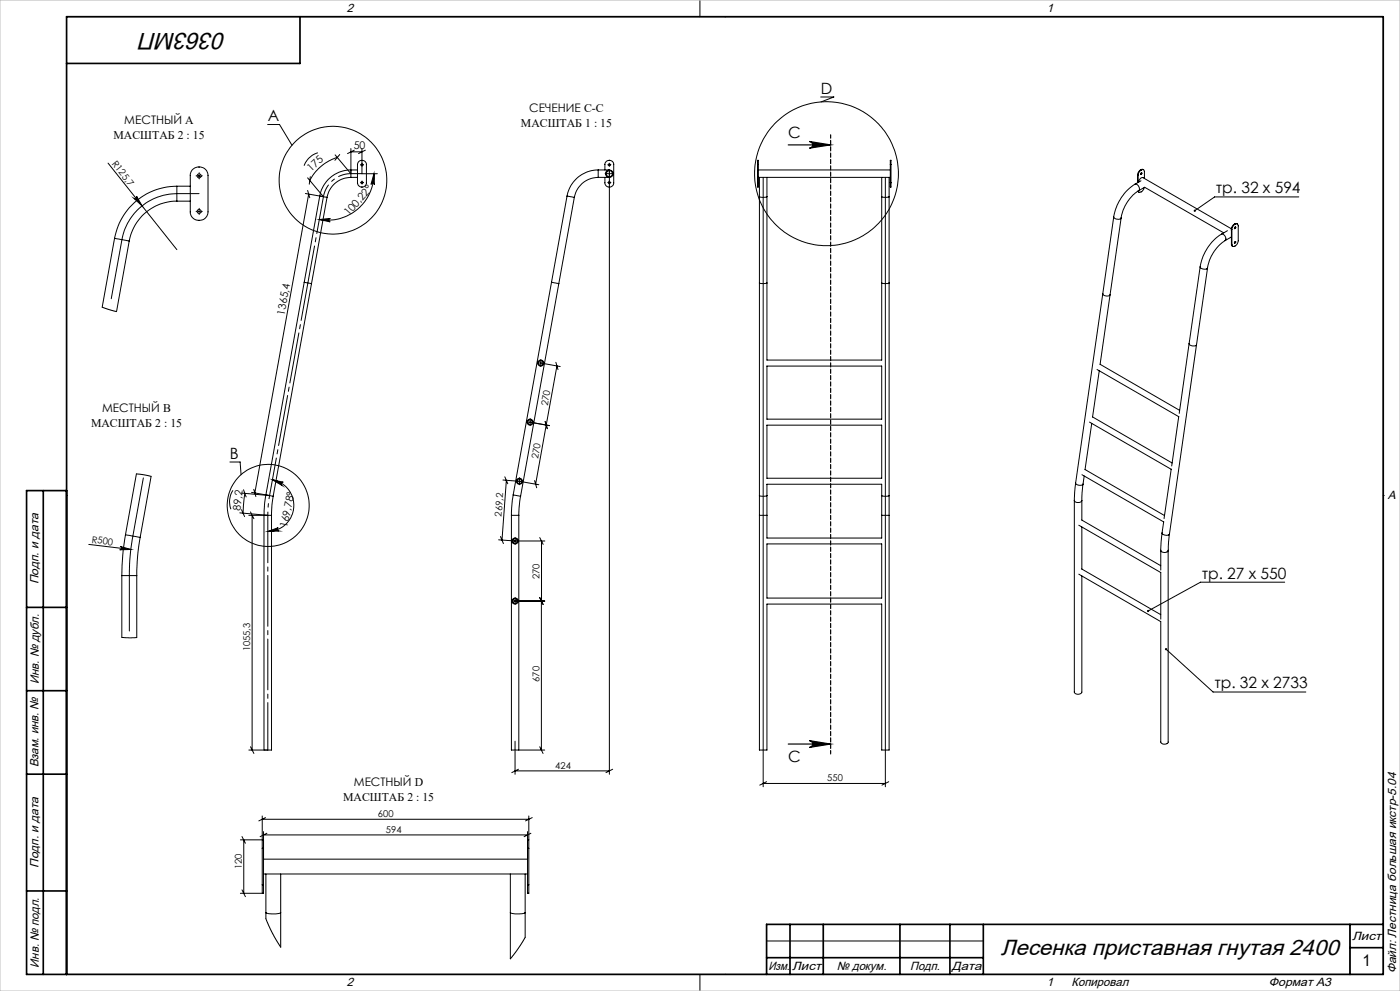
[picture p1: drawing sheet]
<svg xmlns="http://www.w3.org/2000/svg" width="420mm" height="297mm" viewBox="0 0 420 297" stroke-linecap="round" stroke-linejoin="round" font-family="sans-serif">
<g fill="none" stroke="#000" stroke-width=".3">
<path d="M20 5h395v287h-395zM210 0v5M217.5 5h.1M80.3 37.3h3.6l3.7 6.2M246.2 29.1h4l-3.9 1.4M32.4 48.9l20.7 25.9M40.2 59.4a.5 .5 0 0 0 .7 .1 .5 .5 0 0 0 .1-.7l1.6 2.9zM53.1 55.8a19 19 0 0 0-18.7 15.6M53.1 58v2.3M53.1 55.8v2.2M53.1 58h6.6M53.1 55.8h4"/>
<path d="M53.1 58a16.8 16.8 0 0 0-16.5 13.8M57.7 50.9a2.72 2.72 0 0 1 2.9-.7 2.72 2.72 0 0 1 1.8 2.4v10.9a2.67 2.67 0 0 1-2.7 2.5 2.67 2.67 0 0 1-2.6-2.5v-11.3zM59.4 52.7h.7M59.7 52.4v.7M91.6 58l5.4 .9M92.3 53.3l4.7 5.6M92.3 57.1l.6 2.2M92.6 58.2l-16.2 89.5M93.1 52.9l-.3 2.3M95.4 45.8a6.4 6.4 0 0 0-4.2 3.9M95.9 58.8l1.1 .1M95.9 58.8l-4.6 25.8"/>
<path d="M97 58.9l1.1 .3M98.1 59.2l-16.1 89.5M100.5 46.4l4.8 5.7M101.2 47.2a14.1 14.1 0 0 0-8.3 6.9M101.9 46.3l-1.4 1.7M105.3 53.2a7.3 7.3 0 0 0-7.2 6M105.3 50.9a9.5 9.5 0 0 0-9.4 7.9M105.3 52.1v1.1M105.3 50.9v1.2M105.3 44.5v7.6M105.3 45.5h3.3M105.3 53.2h1.9"/>
<path d="M105.3 50.9h1.9M106.3 45l-2.1 1M107.7 48.4a1.35 1.35 0 0 1 1.4-.2 1.35 1.35 0 0 1 .8 1.1v5.5a1.34 1.34 0 0 1-1.3 1.3 1.34 1.34 0 0 1-1.4-1.3v-5.5zM108.4 49.4h.4M108.4 54.7h.4M108.6 44.5v7.6h4.6M108.6 54.6v.3M109.6 45l-2 1M112.2 52.1l.1 3.3a.52 .52 0 0 0-.4-.5 .52 .52 0 0 0-.6 .4zM112.2 52.1a13.9 13.9 0 0 1-16.4 13.7M170.1 58.8l2.2 .4M170.1 58.8l-4.6 25.8"/>
<path d="M172.3 59.2l-16.1 89.5M179.5 53.2a7.3 7.3 0 0 0-7.2 6M179.5 50.9a9.5 9.5 0 0 0-9.4 7.9M179.5 50.9v2.3M179.5 53.2h3.3M179.5 50.9h3.3M181.5 50.9v-1.6a1.32 1.32 0 0 1 1.3-1.3 1.32 1.32 0 0 1 1.3 1.3v5.5a1.32 1.32 0 0 1-1.3 1.3 1.32 1.32 0 0 1-1.3-1.3v-1.6M182.6 51l-.9 .9M182.6 52.1h.4M182.6 49.4h.4M182.6 54.7h.4M182.8 53.3v178.8"/>
<path d="M182.8 49.2v.4M182.8 51.9v.3M182.8 51.1v1.9l-.2 .2M183.9 51.9l-.2 .2M227.3 54.8v1.3h.2v-1.3M227.3 49.3v-1.3h.2v1.3M227.3 49.3h.2M227.3 54.8h.2M227.3 49.3v5.5M227.5 53.2h39.6M227.5 50.9h39.6M227.5 49.3v5.5"/>
<path d="M227.8 53.2v5.7M227.8 58.9l.9 .3 1.4-.3M227.8 58.9v89.6M229 53.2v182.6M230.1 53.2v5.7M230.1 58.9v49h34.4v-49M264.5 53.2v5.7M264.5 58.9l.9 .3 1.3-.3M265.6 53.2v182.6M266.7 53.2v5.7M266.7 58.9v89.6M267.1 54.8v1.3h.2v-1.3"/>
<path d="M267.1 49.3v-1.3h.2v1.3M267.1 49.3h.2M267.1 54.8h.2M267.1 49.3v5.5M267.3 49.3v5.5M340.5 55.2a14.3 14.3 0 0 0-6.4 9.8M340.5 55.2a1.29 1.29 0 0 1 1.1 1.9M341.3 52.5h.1M341.3 52.5v2.2M341.4 57.3l.3 .3M341.4 52.5v2.2M341.6 57.1a12.1 12.1 0 0 0-5.3 8.2"/>
<path d="M341.6 54.6a1.29 1.29 0 0 1 1.3-1.3l26.5 15.3M341.6 57.1l1.8-1 23.7 13.7M342.2 50.9l-.7 .7-.2 .9M342.2 50.9l.1 .1M342.3 50.8l.7 .1M342.3 50.8l.1 .1M342.3 50.8l-.1 .1M342.3 54.2l-1.8 1M342.3 51l-.6 .6-.3 .9M342.3 51.8a.24 .24 0 0 1 .2 .3 .24 .24 0 0 1-.3 .1zM342.4 50.9l.6-.1 .3 .4v2.3M342.4 50.9l-.1 .1"/>
<path d="M342.4 51.8l-.2 .4M343.3 56.2a1.32 1.32 0 0 1-1.7 1.3l-.1-.2M389.6 59h-25.2l-6 4.1M34.4 71.4l-3.7 20.7 4.2 1.3 3.9-21.2M34.4 71.4l2.2 .4M36.6 71.8l2.2 .4M36.6 71.8l-3.2 17.7M53.1 60.3a14.5 14.5 0 0 0-14.3 11.9M53.1 60.3h4M59.4 63.4h.7M59.7 63v.7M95.8 65.8l3.3-.3a.51 .51 0 0 0-.5 .5 .51 .51 0 0 0 .5 .5z"/>
<path d="M334.1 65a1.49 1.49 0 0 0 2.2 .3M334.1 65l-11.4 79.8M336.3 65.3l-6.3 43.9 23.9 13.8M360 80a1.47 1.47 0 0 0 2.3 .3M360 80l-3.3 23M366.4 70.2a14.2 14.2 0 0 0-6.4 9.8M366.4 70.2a1.32 1.32 0 0 1 1.3 1.7l-.2 .2M367.5 72.1a12.3 12.3 0 0 0-5.2 8.2M368.2 69.1l-1.8 1.1M369.3 68.9h.1M369.4 73.2l.4 .6M369.4 71.1l-1.9 1"/>
<path d="M369.4 68.7l.2 .1M369.4 73.2h.2M369.4 68.7v4.5M369.6 68.8v4.4M370.3 67.2l-.7 .7-.2 .8M370.3 67.2h.2M370.4 72.5l.1-.1a.24 .24 0 0 1 .2 .4 .24 .24 0 0 1-.4 0zM370.4 67.1h.8M370.4 67.1l.2 .1M370.4 67.1l-.1 .1M370.5 67.2l-.7 .8-.2 .8M370.6 67.2l.6-.1 .3 .6v4.5a1.33 1.33 0 0 1-1.9 1.4v-.4"/>
<path d="M370.6 67.2h-.1M370.6 68l-.3 .5M370.6 72.4l-.3 .4M91.3 84.6l2.2 .4M91.3 84.6l-11.5 63.7M165.5 84.6l2.1 .4M165.5 84.6l-11.5 63.7M227.8 84.8l1.2 .2 1.1-.2M264.5 84.8l1.1 .2 1.1-.2M330.8 88a1.41 1.41 0 0 0 2.2 .3M362.3 80.3l-3.3 23M162.1 108.8h.3"/>
<path d="M162.2 109.5l-.2 .2M162.2 108.8l5.9 1.1M162.2 108.7v.3M163.1 108.6l-.2 .2M166.8 108.6l.6 2.2M167.1 109.7l-6.4 35.4M230 109.7h34.5v16l-34.4-.1v-15.9M329.1 110.7l24.5 14.2M329.8 111.1l-2 13.9 23.8 13.7M356.7 103a1.47 1.47 0 0 0 2.3 .3M356.7 103l-2.9 20.9M359 103.3l-8.2 56.8"/>
<path d="M69 138.5h3l.3 3.8M158.4 126.8l-.2 .2M158.9 126.5h.3M159 126.5l5.9 1.1M159 126.4v.3M159.5 125.7l-.2 .2M163.5 126.3l.7 2.2M230 127.4h34.5v16M230.1 127.4v16M326.8 126.5l24.6 14.1M327.5 126.9l-2 13.9M353.6 124.8l-2.1 14.9"/>
<path d="M20 148.5h.1M43 143.2l-3.1 17.5M69.9 147a6.2 6.2 0 0 0-.6 5.6M71.9 153.7l8.4 .7M72.5 147.8l8.4 .7M72.5 152.7l.9 2.1M73.1 146.8l.7 2.1M73.4 147.9l-.5 5.9M74.6 154.4h5.7M75.1 153.4l1.1 2.1M75.5 147.6l5.4 .9M75.6 154.4v70.4"/>
<path d="M76.1 146.6l.7 2.2M79.2 154.4v70.4h1.1M79.2 154.4h1.1M79.8 148.3l-.6 6.1M79.8 148.3l1.1 .2M80.3 154.4h1.2M80.3 159.3l3.2-1.2a.51 .51 0 0 0-.4 .6 .51 .51 0 0 0 .6 .4zM80.9 148.5l1.1 .2M81.5 154.4v70.4h-1.2M81.7 143.8l3.3 .7a.52 .52 0 0 0-.7 .3 .52 .52 0 0 0 .3 .7zM81.7 143.8a7.8 7.8 0 0 1 6.4 8.4 7.8 7.8 0 0 1-7.8 7.1M82 148.7l-.5 5.7"/>
<path d="M150.9 143.9l4.9 .3 5.8 1.1M151.4 142.9l.9 2.1M151.9 144l-1.3 17.9M153.4 154.4v70.4h2.2M153.4 154.4h2.2M154 148.3l-.6 6.1M154 148.3l2.2 .4M155.6 154.4v70.4M155.7 144.2h.3M155.8 144.1v.3M156 144.9l-.2 .2M156.2 148.7l-.6 5.7"/>
<path d="M156.7 144.2l-.2 .2M160.4 144l.6 2.2M227.8 148.5v5.9M227.8 154.4v70.4h2.3v-43.8h34.4v43.8h2.2v-70.4M227.8 148.5l.7 .2 1.6-.2M227.8 154.4h2.3M230 145.1h34.5v3.4M230.1 148.5v5.9M230.1 154.4v6.9h34.4v-6.9M230.1 143.3h34.4M230.1 145.1v3.4M264.5 148.5v5.9"/>
<path d="M264.5 148.5l.8 .2 1.4-.2M264.5 154.4h2.2M266.7 148.5v5.9M322.3 150v57.4a1.32 1.32 0 0 0 2.3 0v-34.8M322.3 150a1.32 1.32 0 0 0 2.3 0M322.7 144.8l-.4 5.2M322.7 144.8a1.52 1.52 0 0 0 2.2 .3M323.6 157.4l24.6 14.2M324.6 150v5.9l23.6 13.6M324.6 157.9v12.7l23.6 13.6M324.6 142.3l24.5 14.1M324.9 145.1l-.3 4.9"/>
<path d="M325.3 142.7l-.4 2.4M325.5 140.7l23.9 13.8M348.6 159.7l-.4 5.2M348.6 159.7a1.47 1.47 0 0 0 2.2 .4M349.1 156.3l-.5 3.4M351.4 140.6l-2.2 14.8M415 148.5h.1M26.6 163.2l12.7 1.5M36 163.8l3.3 .9-3.4 .1a.51 .51 0 0 0 .6-.5 .51 .51 0 0 0-.5-.5zM36.5 172.5v18.5l2.1 .2 2.4-.1v-18.6M36.5 172.5h2.3M37.6 160.3l3.3-18.3 2.6 .3 1.8 .5-3.2 18.2"/>
<path d="M37.6 160.3a71.4 71.4 0 0 0-1.1 12.2M37.6 160.3l2.3 .4M38.8 172.5v16.6M38.8 172.5h2.2M39.9 160.7l-.8 5.8-.3 6M39.9 160.7l2.2 .3M42.1 161a62.6 62.6 0 0 0-1.1 11.5M149.6 161.8l4.9 .3M150.1 160.8l.9 2.1M154 162.6l-.1 .1M154.5 162v.3M154.5 180v.3"/>
<path d="M155.1 179.5l-.1 .1M155.2 161.5l-.2 .1M161.9 161.1l1 2.1M162.5 162.1l-.1 62.7M163.4 162.1h-9M230.1 163h34.4v16.2h-34.4zM348.2 164.9a1.25 1.25 0 0 0 2.2 0M348.2 164.9v5.9M348.2 171.6v14M350.4 164.9v57.5a1.29 1.29 0 0 1-2.2 0v-36.1l-24.6-14.2M350.8 160.1l-.4 4.8M385.4 174.5h-25.2l-15.8 8.6"/>
<path d="M154 180.6l-.2 .1M162.9 181.1l-1-2 1 2M163.4 180.1h-9M349.8 194.6l14.1 12.8h27.9M74.6 224.8h5.7M75.1 223.8l1.1 2M154.5 222.1v10M154.5 231h28.3M155.5 230.5l-2 1.1M155.6 224.8h7.8M161.9 223.8l1 2M183.8 230.5l-2 1.1"/>
<path d="M229 234.8h36.6M230 234.3l-2.1 1M266.6 234.3l-2 1M72.1 251.7h7v2.5h-.4M72.6 250.7l1 2M73.1 251.7v16M78.7 244.5v9.7M78.7 245.5h79.9M78.7 254.2v11M79.1 249.2v16M79.1 250.2h79.2M79.1 257.5h79.2"/>
<path d="M79.7 245l-2.1 1M80.1 249.7l-2.1 1.1M158.3 249.2v16M158.6 244.5v7.2M158.6 251.7v2.5M158.6 251.7h-.3v2.5h.3M158.6 254.2v11M159.3 249.7l-2.1 1.1M159.7 245l-2 1M72.6 266.7l1 2M78.7 265.2v2.5M78.7 265.2h.4"/>
<path d="M79.1 265.2v2.5h-7M79.1 261.9h79.2M79.8 273.5v1.9l.6 1.5 1.9 3.9 1.9 3.1v-10.4M79.8 261.9v11.6M79.8 273.5a6.6 6.6 0 0 0 4.4 0M84.2 261.9v11.6M153.1 273.5v13.9l2.4-3.2 2.1-3.3v-7.4M153.1 261.9v11.6M153.1 273.5a6.6 6.6 0 0 0 4.5 0M157.6 261.9v11.6M158.3 265.2v2.5h.3v-2.5M158.3 265.2h.3"/>
<path d="M405 277v15M210 292v5M217.5 292h.1M230 282h65"/>
<circle cx="59.7" cy="52.7" r=".61"/>
<circle cx="99.9" cy="54" r="16.1"/>
<circle cx="108.6" cy="49.4" r=".31"/>
<circle cx="108.6" cy="54.7" r=".3"/>
<circle cx="182.8" cy="49.4" r=".31"/>
<circle cx="182.8" cy="52.1" r="1.11"/>
<circle cx="182.8" cy="54.7" r=".3"/>
<circle cx="182.8" cy="52" r=".92"/>
<circle cx="247.9" cy="52.1" r="21.6"/>
<circle cx="59.7" cy="63.4" r=".6"/>
<circle cx="370.6" cy="68.3" r=".26"/>
<circle cx="162.2" cy="108.8" r=".69"/>
<circle cx="162.2" cy="108.8" r=".9"/>
<circle cx="159" cy="126.5" r=".91"/>
<circle cx="159" cy="126.5" r=".7"/>
<circle cx="80.4" cy="151.5" r="12.3"/>
<circle cx="155.8" cy="144.2" r=".69"/>
<circle cx="155.8" cy="144.2" r=".9"/>
<circle cx="154.5" cy="162.1" r=".89"/>
<circle cx="154.5" cy="162.1" r=".69"/>
<circle cx="154.5" cy="180.1" r=".9"/>
<circle cx="154.5" cy="180.1" r=".69"/>
</g>
<path d="M236.5 43.4h12.7M242.8 42.4l6.4 1-6.4 1a1.01 1.01 0 0 0 1-1 1.01 1.01 0 0 0-1-1zM236.5 223h12.7M242.8 222l6.4 1-6.4 1a1.02 1.02 0 0 0 1-1 1.02 1.02 0 0 0-1-1z" fill="none" stroke="#000" stroke-width=".35"/>
<path d="M105.3 52a8.4 8.4 0 0 0-8.3 6.9" fill="none" stroke="#000" stroke-width=".3" stroke-dasharray="15.2 1.3 1.3 1.3" stroke-dashoffset="11.3" stroke-linecap="butt"/>
<path d="M80.9 148.5l-.6 5.9" fill="none" stroke="#000" stroke-width=".3" stroke-dasharray="15.2 1.3 1.3 1.3" stroke-dashoffset="14.2" stroke-linecap="butt"/>
<g fill="none" stroke="#000" stroke-width=".3" stroke-dasharray="15.2 1.3 1.3 1.3">
<path d="M59.1 52.7h-.3M59.8 52v-.2M59.8 53.4v.2M60.4 52.7h.3M105.3 52h3.3M108.3 49.4h-.2M108.3 54.7h-.2M108.6 49v-.1M108.6 49.7v.1M108.6 54.4v-.2M108.6 55v.2M108.9 49.4h.2"/>
<path d="M108.9 54.7h.2M182.5 52h-1M182.5 49.4h-.2M182.5 54.7h-.2M182.8 51.7v-.9M182.8 52.4v.9M182.8 49v-.1M182.8 49.7v.1M182.8 54.4v-.2M182.8 55v.2M183.1 52h1M183.1 49.4h.2"/>
<path d="M183.1 54.7h.2M59.1 63.4h-.3M59.8 62.7v-.3M59.8 64v.3M60.4 63.4h.3M161.9 108.8h-.7M162.2 108.5v-.8M162.2 109.1v.8M162.6 108.8h.7M158.7 126.5h-.7M159 126.2v-.8M159 126.8v.8"/>
<path d="M159.4 126.5h.7M155.5 144.2h-.7M155.9 143.9v-.7M155.9 144.6v.7M156.2 144.2h.7M154.2 162.1h-.7M154.5 161.8v-.7M154.5 162.4v.8M154.5 179.8v-.7M154.9 162.1h.7M154.2 180.1h-.7M154.5 180.4v.8"/>
<path d="M154.9 180.1h.7"/>
</g>
<path d="M249.2 40.4v185.6" fill="none" stroke="#000" stroke-width=".35" stroke-dasharray="1.3 .6" stroke-dashoffset=".2"/>
<path d="M80.3 224.8v-70.4" fill="none" stroke="#000" stroke-width=".3" stroke-dasharray="15.2 1.3 1.3 1.3" stroke-dashoffset="1"/>
<path d="M80.9 148.5l11.5-63.7" fill="none" stroke="#000" stroke-width=".3" stroke-dasharray="15.2 1.3 1.3 1.3" stroke-dashoffset="3.8"/>
<path d="M92.4 84.8l4.6-25.9" fill="none" stroke="#000" stroke-width=".3" stroke-dasharray="15.2 1.3 1.3 1.3" stroke-dashoffset="4"/>
<g fill="none" stroke="#000" stroke-width=".5">
<path d="M90 5v14h-70M13 147v145M20 147h-12v145h407v-287h-395v287M8 182h12M8 207h12M8 232h12M8 267h12M237 277v15M247 277v15M270 277v15M285 277v15M295 277v15"/>
<path d="M405 277v15M415 277h-185v15M230 287h65M405 284h10"/>
</g>
<path d="M0 0h420v297h-420z" fill="none" stroke="#c0c0c0" stroke-width=".3"/>
<g fill="#000">
<path d="M40.2 59.4a.5 .5 0 0 0 .7 .1 .5 .5 0 0 0 .1-.7l1.6 2.9zM36 163.8l3.3 .9-3.4 .1a.51 .51 0 0 0 .6-.5 .51 .51 0 0 0-.5-.5z"/>
<path d="M242.8 42.4l6.4 1-6.4 1a1.01 1.01 0 0 0 1-1 1.01 1.01 0 0 0-1-1zM242.8 222l6.4 1-6.4 1a1.02 1.02 0 0 0 1-1 1.02 1.02 0 0 0-1-1z"/>
<path d="M95.8 65.8l3.3-.3a.51 .51 0 0 0-.5 .5 .51 .51 0 0 0 .5 .5zM112.2 52.1l.1 3.3a.52 .52 0 0 0-.4-.5 .52 .52 0 0 0-.6 .4z"/>
<path d="M80.3 159.3l3.2-1.2a.51 .51 0 0 0-.4 .6 .51 .51 0 0 0 .6 .4zM81.7 143.8l3.3 .7a.52 .52 0 0 0-.7 .3 .52 .52 0 0 0 .3 .7z"/>
<path d="M344.2 182.9l-.1 .4 .3-.2-.3 .2a.34 .34 0 0 0 .5 .1 .34 .34 0 0 0 .1-.5 .34 .34 0 0 0-.5 0zM349.6 194.3a.34 .34 0 0 0 0 .6 .34 .34 0 0 0 .5-.3 .34 .34 0 0 0-.5-.3l.2 .3zM358.2 62.9l-.1 .4 .3-.2-.2 .3a.34 .34 0 0 0 .5 0 .34 .34 0 0 0 0-.5 .34 .34 0 0 0-.5 0z"/>
</g>
<text font-size="7.1" x="67.9" y="9.8" transform="rotate(-180 67.9 9.8)">0363МП</text>
<text font-size="6.6" x="300.2" y="286.3">Лесенка приставная гнутая 2400</text>
<text font-size="4.8" x="408.8" y="289.5">1</text>
<g font-size="4.7">
<text x="246.2" y="28.1">D</text>
<text x="80.3" y="36.3">A</text>
<text x="236.5" y="41.3">C</text>
<text x="364.9" y="58">тр. 32 х 594</text>
<text x="69" y="137.5">B</text>
<text x="360.6" y="173.4">тр. 27 х 550</text>
<text x="364.4" y="206.3">тр. 32 х 2733</text>
<text x="236.5" y="228.3">C</text>
</g>
<g font-size="3.6">
<text x="104" y="3.6">2</text>
<text x="314" y="3.6">1</text>
<text x="416.4" y="149.6">A</text>
<text x="11.6" y="175.1" transform="rotate(-90 11.6 175.1)">Подп. и дата</text>
<text x="11.6" y="205" transform="rotate(-90 11.6 205)">Инв. № дубл.</text>
<text x="11.6" y="230" transform="rotate(-90 11.6 230)">Взам. инв. №</text>
<text x="11.6" y="260.1" transform="rotate(-90 11.6 260.1)">Подп. и дата</text>
<text x="405.6" y="281.6">Лист</text>
<text x="11.6" y="290" transform="rotate(-90 11.6 290)">Инв. № подл.</text>
<text x="230.5" y="290.6">Изм.</text>
<text x="237.7" y="290.6">Лист</text>
<text x="251" y="290.6">№ докум.</text>
<text x="273" y="290.6">Подп.</text>
<text x="285.5" y="290.6">Дата</text>
<text x="418.8" y="291.8" transform="rotate(-90 418.8 291.8)">Файл: Лестница большая икстр-5.04</text>
<text x="104" y="295.6">2</text>
<text x="314" y="295.6">1</text>
<text x="321.5" y="295.6">Копировал</text>
<text x="380.7" y="295.6">Формат А3</text>
</g>
<g font-size="3.5">
<text x="158.8" y="33.6">СЕЧЕНИЕ C-C</text>
<text x="34.1" y="41.7">МАСШТАБ 2 : 15</text>
<text x="37.3" y="37.2">МЕСТНЫЙ A</text>
<text x="156.3" y="38">МАСШТАБ 1 : 15</text>
<text x="30.6" y="123.6">МЕСТНЫЙ B</text>
<text x="27.3" y="128">МАСШТАБ 2 : 15</text>
<text x="106.2" y="235.7">МЕСТНЫЙ D</text>
<text x="102.9" y="240.1">МАСШТАБ 2 : 15</text>
</g>
<g font-size="3.2">
<text x="106.1" y="44.8">50</text>
<text x="93.4" y="51.6" transform="rotate(-43 93.4 51.6)">175</text>
<text x="104.6" y="64.9" transform="rotate(-49 104.6 64.9)">100,22°</text>
<text x="85.4" y="94.6" transform="rotate(-80 85.4 94.6)">1365,4</text>
<text x="72.2" y="153.1" transform="rotate(-84 72.2 153.1)">89,2</text>
<text x="86.2" y="158.3" transform="rotate(-78 86.2 158.3)">169,78°</text>
</g>
<g font-size="2.8">
<text x="33.4" y="49.1" transform="rotate(51 33.4 49.1)">R125,7</text>
<text x="164.3" y="121.6" transform="rotate(-80 164.3 121.6)">270</text>
<text x="161.4" y="137.5" transform="rotate(-80 161.4 137.5)">270</text>
<text x="150.5" y="154.8" transform="rotate(-86 150.5 154.8)">269,2</text>
<text x="27.5" y="162.6" transform="rotate(7 27.5 162.6)">R500</text>
<text x="161.8" y="173.6" transform="rotate(-90 161.8 173.6)">270</text>
<text x="75" y="195.2" transform="rotate(-90 75 195.2)">1055,3</text>
<text x="161.8" y="204.3" transform="rotate(-90 161.8 204.3)">670</text>
<text x="166.6" y="230.4">424</text>
<text x="248.2" y="234.2">550</text>
<text x="113.4" y="244.9">600</text>
<text x="115.8" y="249.6">594</text>
<text x="72.5" y="260.5" transform="rotate(-90 72.5 260.5)">120</text>
</g>
</svg>
